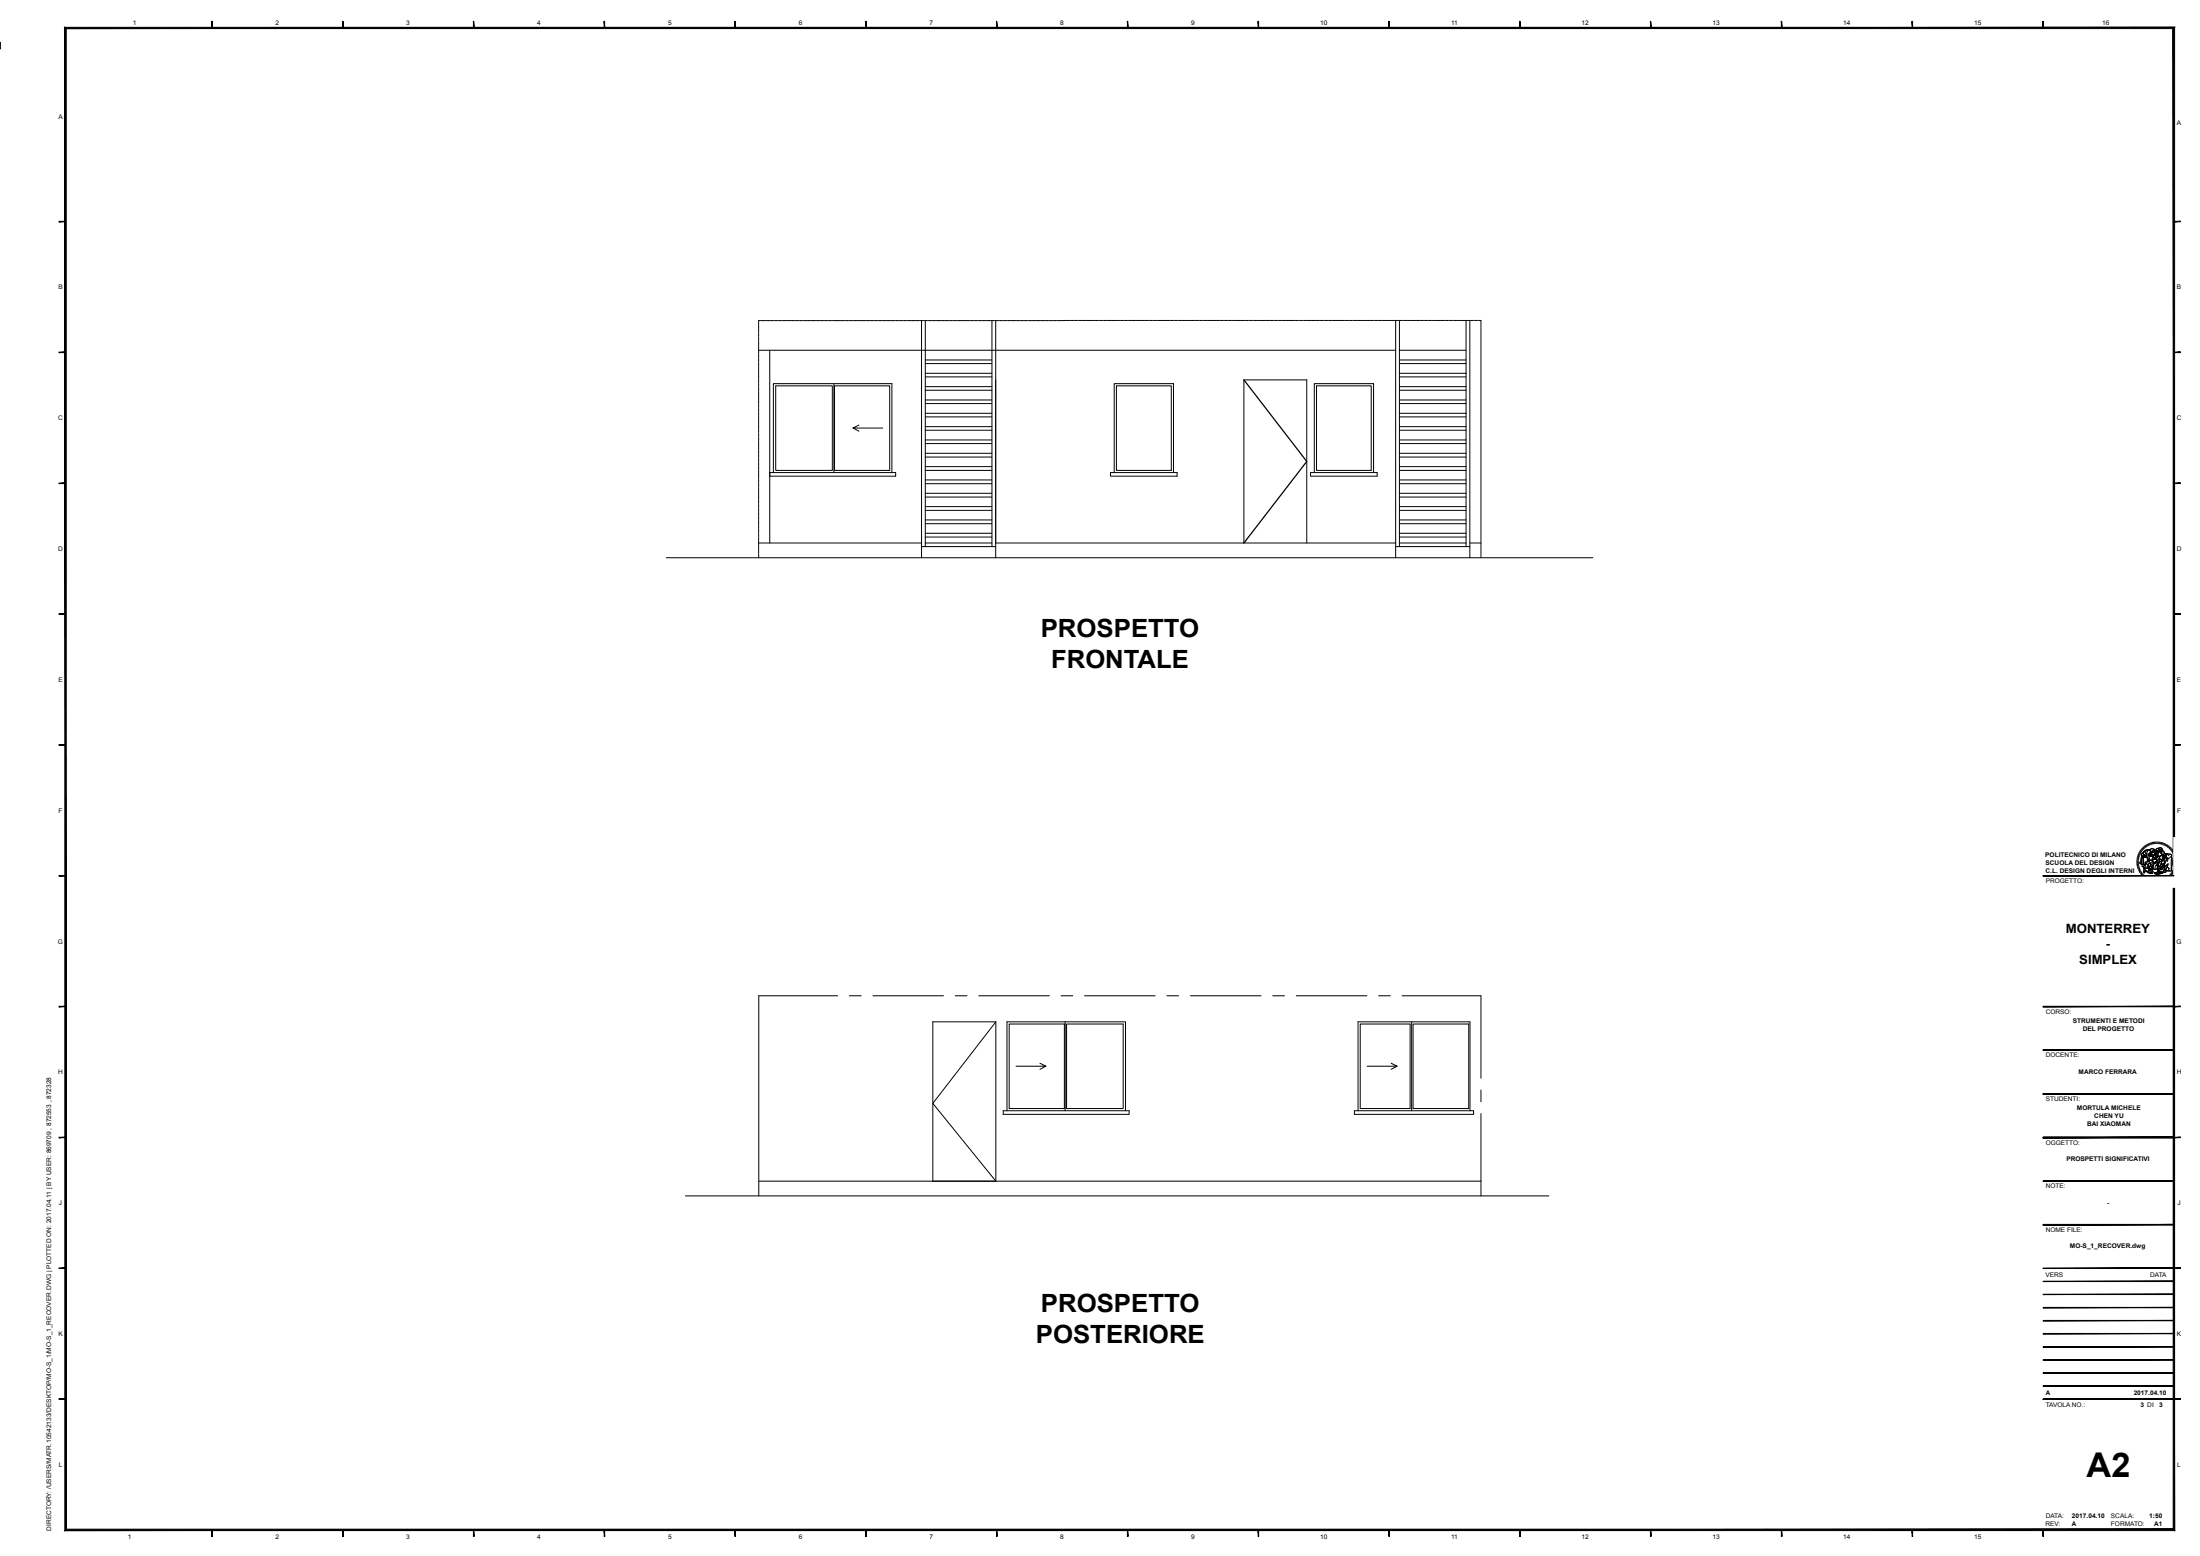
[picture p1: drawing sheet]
<svg xmlns="http://www.w3.org/2000/svg" width="594mm" height="420mm" viewBox="0 0 594 420" stroke-linecap="round" stroke-linejoin="round" font-family="sans-serif">
<g fill="none" stroke="#000" stroke-width=".27">
<path d="M204.8 87.6v.1M204.8 87.8v.7M204.8 88.7v.1M204.8 88.9v.8M204.8 89.8v.1M204.8 90.1v.7M204.8 90.9v.1M204.8 91.2v.7M204.8 92v.2M204.8 92.3v.8M204.8 93.2v.1M204.8 93.4v.8"/>
<path d="M204.8 94.3v.1M204.8 95.4v.2M204.8 95.7v.7M204.8 96.5v.2M204.8 96.8v.7M204.8 97.7v.1M204.8 97.9v.8M204.8 98.8v.1M204.8 99v.8M204.8 99.9v.1M205.4 86.5h-.6v.9M205.5 86.5h.1"/>
<path d="M205.8 86.5h.7M206.7 86.5h.1M206.9 86.5h.7M207.8 86.5h.1M207.8 94.5v52.1M208 86.5h.8M208.9 86.5h.1M209.1 86.5h.8M210 86.5h.1M210.2 86.5h.8M211.1 86.5h.2M211.4 86.5h.8"/>
<path d="M212.3 86.5h.1M212.5 86.5h.8M213.4 86.5h.1M213.6 86.5h.8M214.5 86.5h.2M214.8 86.5h.7M215.6 86.5h.2M215.9 86.5h.7M216.8 86.5h.1M217 86.5h.8M217.9 86.5h.1M218.1 86.5h.8"/>
<path d="M219 86.5h.1M219.3 86.5h.7M220.2 86.5h.1M220.4 86.5h.7M221.3 86.5h.1M221.5 86.5h.8M222.4 86.5h.1M222.7 86.5h.7M223.5 86.5h.1M223.8 86.5h.7M224.6 86.5h.2M224.9 86.5h.8"/>
<path d="M225.8 86.5h.1M226 86.5h.8M226.9 86.5h.1M227.1 86.5h.8M228 86.5h.2M228.3 86.5h.7M229.1 86.5h.2M229.4 86.5h.7M230.3 86.5h.1M230.5 86.5h.8M231.4 86.5h.1M231.6 86.5h.8"/>
<path d="M232.5 86.5h.1M232.8 86.5h.7M233.7 86.5h.1M233.9 86.5h.7M234.8 86.5h.1M235 86.5h.8M235.9 86.5h.1M236.2 86.5h.7M237 86.5h.1M237.3 86.5h.7M238.1 86.5h.2M238.4 86.5h.8"/>
<path d="M239.3 86.5h.1M239.5 86.5h.8M240.4 86.5h.1M240.6 86.5h.8M241.5 86.5h.2M241.8 86.5h.7M242.6 86.5h.2M242.9 86.5h.7M243.8 86.5h.1M244 86.5h.8M244.9 86.5h.1M245.1 86.5h.8"/>
<path d="M246 86.5h.1M246.3 86.5h.7M247.2 86.5h.1M247.4 86.5h.7M248.3 86.5h.1M248.5 86.5h.8M248.8 86.5v64M249.4 86.5h.1M249.7 86.5h.7M249.8 97.2h18M249.8 98.1h18M249.8 86.5v61"/>
<path d="M250.5 86.5h.1M250.8 86.5h.7M251.7 86.5h.1M251.9 86.5h.7M252.8 86.5h.1M253 86.5h.8M253.9 86.5h.1M254.1 86.5h.8M255 86.5h.2M255.2 86.5h.8M256.1 86.5h.2M256.4 86.5h.8"/>
<path d="M257.3 86.5h.1M257.5 86.5h.8M258.4 86.5h.1M258.6 86.5h.8M259.5 86.5h.2M259.8 86.5h.7M260.6 86.5h.2M260.9 86.5h.7M261.8 86.5h.1M262 86.5h.8M262.9 86.5h.1M263.2 86.5h.7"/>
<path d="M264 86.5h.1M264.3 86.5h.7M265.2 86.5h.1M265.4 86.5h.7M266.3 86.5h.1M266.5 86.5h.8M267.4 86.5h.1M267.7 86.5h.7M267.8 86.5v61M268.5 86.5h.1M268.8 86.5h.7M268.8 86.5v64"/>
<path d="M269.6 86.5h.2M269.9 86.5h.8M270.8 86.5h.1M271 86.5h.8M271.9 86.5h.1M272.1 86.5h.8M273 86.5h.2M273.3 86.5h.7M274.1 86.5h.2M274.4 86.5h.7M275.3 86.5h.1M275.5 86.5h.8"/>
<path d="M276.4 86.5h.1M276.6 86.5h.8M277.5 86.5h.1M277.8 86.5h.7M278.7 86.5h.1M278.9 86.5h.7M279.8 86.5h.1M280 86.5h.8M280.9 86.5h.1M281.2 86.5h.7M282 86.5h.1M282.3 86.5h.7"/>
<path d="M283.1 86.5h.2M283.4 86.5h.8M284.3 86.5h.1M284.5 86.5h.8M285.4 86.5h.1M285.6 86.5h.8M286.5 86.5h.2M287.5 86.5h-.7M287.6 86.5h.2M287.9 86.5h.7M288.8 86.5h.1M289 86.5h.8"/>
<path d="M289.9 86.5h.1M290.1 86.5h.8M291 86.5h.1M291.3 86.5h.7M292.2 86.5h.1M292.4 86.5h.7M293.3 86.5h.1M293.5 86.5h.8M294.4 86.5h.1M294.7 86.5h.7M295.5 86.5h.1M295.8 86.5h.7"/>
<path d="M296.7 86.5h.1M296.9 86.5h.8M297.8 86.5h.1M298 86.5h.8M298.9 86.5h.1M299.1 86.5h.8M300 86.5h.2M300.3 86.5h.7M301.1 86.5h.2M301.4 86.5h.8M302.3 86.5h.1M302.5 86.5h.8"/>
<path d="M303.4 86.5h.1M303.6 86.5h.8M304.5 86.5h.2M304.8 86.5h.7M305.7 86.5h.1M305.9 86.5h.7M306.8 86.5h.1M307 86.5h.8M307.9 86.5h.1M308.2 86.5h.7M309 86.5h.1M309.3 86.5h.7"/>
<path d="M310.2 86.5h.1M310.4 86.5h.7M311.3 86.5h.1M311.5 86.5h.8M312.4 86.5h.1M312.7 86.5h.7M313.5 86.5h.2M313.8 86.5h.7M314.6 86.5h.2M314.9 86.5h.8M315.8 86.5h.1M316 86.5h.8"/>
<path d="M316.9 86.5h.1M317.1 86.5h.8M318 86.5h.2M318.3 86.5h.7M319.1 86.5h.2M319.4 86.5h.7M320.3 86.5h.1M320.5 86.5h.8M321.4 86.5h.1M321.7 86.5h.7M322.5 86.5h.1M322.8 86.5h.7"/>
<path d="M323.7 86.5h.1M323.9 86.5h.7M324.8 86.5h.1M325 86.5h.8M325.9 86.5h.1M326.2 86.5h.7M327 86.5h.1M327.3 86.5h.7M328.1 86.5h.2M328.4 86.5h.8M329.3 86.5h.1M329.5 86.5h.8"/>
<path d="M330.4 86.5h.1M330.6 86.5h.8M331.5 86.5h.2M331.8 86.5h.7M332.6 86.5h.2M332.9 86.5h.8M333.8 86.5h.1M334 86.5h.8M334.9 86.5h.1M335.1 86.5h.8M336 86.5h.1M336.3 86.5h.7"/>
<path d="M337.2 86.5h.1M337.4 86.5h.7M338.3 86.5h.1M338.5 86.5h.8M339.4 86.5h.1M339.7 86.5h.7M340.5 86.5h.1M340.8 86.5h.7M341.7 86.5h.1M341.9 86.5h.8M342.8 86.5h.1M343 86.5h.8"/>
<path d="M343.9 86.5h.1M344.1 86.5h.8M345 86.5h.2M345.3 86.5h.7M346.1 86.5h.2M346.4 86.5h.8M347.3 86.5h.1M347.5 86.5h.8M348.4 86.5h.1M348.6 86.5h.8M349.5 86.5h.2M349.8 86.5h.7"/>
<path d="M350.7 86.5h.1M350.9 86.5h.7M351.8 86.5h.1M352 86.5h.8M352.9 86.5h.1M353.2 86.5h.7M354 86.5h.1M354.3 86.5h.7M355.2 86.5h.1M355.4 86.5h.8M356.3 86.5h.1M356.5 86.5h.8"/>
<path d="M357.4 86.5h.1M357.7 86.5h.7M358.5 86.5h.2M358.8 86.5h.7M359.6 86.5h.2M359.9 86.5h.8M360.8 86.5h.1M361 86.5h.8M361.9 86.5h.1M362.1 86.5h.8M363 86.5h.2M363.3 86.5h.7"/>
<path d="M364.2 86.5h.1M364.4 86.5h.7M365.3 86.5h.1M365.5 86.5h.8M366.4 86.5h.1M366.7 86.5h.7M367.5 86.5h.1M367.8 86.5h.7M368.7 86.5h.1M368.9 86.5h.7M369.8 86.5h.1M370 86.5h.8"/>
<path d="M370.9 86.5h.1M371.2 86.5h.7M372 86.5h.2M372.3 86.5h.7M373.1 86.5h.2M373.4 86.5h.8M374.3 86.5h.1M374.5 86.5h.8M375.4 86.5h.1M375.6 86.5h.8M376.5 86.5h.2M376.8 86.5h.7"/>
<path d="M376.8 94.5h-172v.8M376.8 86.5v64M377.6 86.5h.2M377.8 94.5h18M377.8 97.2h18M377.8 98.1h18M377.8 86.5v61M377.9 86.5h.8M378.8 86.5h.1M379 86.5h.8M379.9 86.5h.1M380.2 86.5h.7"/>
<path d="M381 86.5h.1M381.3 86.5h.7M382.2 86.5h.1M382.4 86.5h.7M383.3 86.5h.1M383.5 86.5h.8M384.4 86.5h.1M384.7 86.5h.7M385.6 86.5h.1M385.8 86.5h.7M386.7 86.5h.1M386.9 86.5h.8"/>
<path d="M387.8 86.5h.1M388 86.5h.8M388.9 86.5h.1M389.1 86.5h.8M390 86.5h.2M390.3 86.5h.7M391.1 86.5h.2M391.4 86.5h.8M392.3 86.5h.1M392.5 86.5h.8M393.4 86.5h.1M393.6 86.5h.8"/>
<path d="M394.5 86.5h.2M394.8 86.5h.7M395.7 86.5h.1M395.8 86.5v61M395.9 86.5h.7M396.8 86.5h.1M396.9 86.5v64M397 86.5h.8M397.9 86.5h.1M398.2 86.5h.7M399 86.5h.1M399.3 86.5h.6v64"/>
<path d="M204.8 100.2v.7M204.8 101.1v.1M204.8 101.3v.7M204.8 102.2v.1M204.8 102.4v.8M204.8 103.3v.1M204.8 103.6v.7M204.8 104.4v.1M204.8 104.7v.7M204.8 105.5v.2M204.8 105.8v.8M204.8 106.7v.1"/>
<path d="M204.8 106.9v.8M204.8 107.8v.1M204.8 108v.8M204.8 108.9v.2M204.8 109.2v.7M204.8 110v.2M204.8 110.3v.8M204.8 111.2v.1M204.8 111.4v.8M204.8 112.3v.1M204.8 112.5v.8M204.8 113.4v.1"/>
<path d="M204.8 113.7v.7M204.8 114.6v.1M204.8 114.8v.7M204.8 115.7v.1M204.8 115.9v.8M204.8 116.8v.1M204.8 117.1v.7M204.8 117.9v.1M204.8 118.2v.7M204.8 119.1v.1M204.8 119.3v.8M209.4 104.2h15.3v22.8h-15.3z"/>
<path d="M225.1 103.6v24M225.3 104.2h14.9v22.8h-14.9zM230.3 115.5l1.6 .9M231.9 114.7l-1.6 .8h8.1M249.8 118.8h18M249.8 115.2h18M249.8 111.6h18M249.8 108h18M249.8 104.4h18M249.8 100.8h18M249.8 101.7h18M249.8 105.3h18"/>
<path d="M249.8 108.9h18M249.8 112.5h18M249.8 116.1h18M249.8 119.7h18M301.4 104.2h14.9v22.8h-14.9zM355.5 104.2h14.7v22.8h-14.7zM377.8 118.8h18M377.8 115.2h18M377.8 111.6h18M377.8 108h18M377.8 104.4h18M377.8 100.8h18"/>
<path d="M377.8 101.7h18M377.8 105.3h18M377.8 108.9h18M377.8 112.5h18M377.8 116.1h18M377.8 119.7h18M204.8 120.2v.1M204.8 120.4v.8M204.8 121.3v.1M204.8 121.5v.8M204.8 122.4v.2M204.8 122.7v.7"/>
<path d="M204.8 123.5v.2M204.8 123.8v.8M204.8 124.7v.1M204.8 124.9v.8M204.8 125.8v.1M204.8 126v.8M204.8 126.9v.2M204.8 127.2v.7M204.8 128.1v.1M204.8 128.3v.7M204.8 129.2v.1M204.8 129.4v.8"/>
<path d="M204.8 130.3v.1M204.8 130.6v.7M204.8 131.4v.1M204.8 131.7v.7M204.8 132.6v.1M204.8 132.8v.7M204.8 133.7v.1M204.8 133.9v.8M204.8 134.8v.1M204.8 135.1v.7M204.8 135.9v.2M204.8 136.2v.7"/>
<path d="M204.8 137v.2M204.8 137.3v.8M204.8 138.2v.1M204.8 138.4v.8M204.8 139.3v.1M204.8 139.5v.8M207.8 127.6h34v.9h-34zM208.8 127.6v-24h32v24M249.8 136.7h18M249.8 133.1h18M249.8 129.6h18M249.8 126h18"/>
<path d="M249.8 122.4h18M249.8 123.4h18M249.8 127h18M249.8 130.6h18M249.8 134.2h18M249.8 137.8h18M299.8 127.6h18v.9h-18zM300.8 127.6v-24h16v24M353.8 127.6h18v.9h-18zM354.9 127.6v-24h16v24M377.8 136.7h18M377.8 133.1h18"/>
<path d="M377.8 129.6h18M377.8 126h18M377.8 122.4h18M377.8 123.4h18M377.8 127h18M377.8 130.6h18M377.8 134.2h18M377.8 137.8h18M179.9 150.5h250.2M204.8 140.4v.2M204.8 140.7v.7M204.8 141.6v.1"/>
<path d="M204.8 141.8v.7M204.8 142.7v.1M204.8 142.9v.8M204.8 143.8v.1M204.8 144.1v.7M204.8 144.9v.1M204.8 145.2v.7M204.8 146.1v.1M204.8 146.3v.7M204.8 147.2v.1M204.8 147.4v.8M204.8 148.3v.1"/>
<path d="M204.8 148.6v.7M204.8 149.4v.2M204.8 149.7v.8M204.8 146.6h44M248.8 147.5h20M249.8 146.6h18M249.8 140.3h18M249.8 141.4h18M249.8 143.9h18M249.8 145h18M268.8 146.6h108M335.9 146.6v-44.1h16.9v44.1"/>
<path d="M376.8 147.5h20.1M377.8 146.6h18M377.8 140.3h18M377.8 141.4h18M377.8 143.9h18M377.8 145h18M396.9 146.6h3M576.9 232.4h.5M576.9 232.6h.5M576.9 232.1l.5 .1M577 231.6l.5 .1M577 231.9l.4 .1"/>
<path d="M577.1 231.4l.4 .1M577.1 231.2l.5 .1M577.2 230.9l.5 .2M577.3 230.6l.4 .2M577.4 230.4l.4 .2M577.4 232.8l-.5 .1M577.4 233.1h-.5M577.4 233.3l-.5 .1M577.4 233.5l-.4 .1M577.5 230.2l.4 .2M577.5 233.8l-.4 .1M577.6 234l-.5 .1"/>
<path d="M577.6 230l.4 .2M577.7 234.2l-.5 .2M577.7 234.4l-.4 .2M577.7 229.8l.4 .2M577.8 234.6l-.4 .2M577.9 229.5l.4 .3M577.9 234.8l-.4 .2M578 235l-.4 .3M578 229.3l.4 .3M578.1 235.3l-.4 .2M578.2 229.2l.3 .3M578.3 230.9l.9 .3 .4-.3v.5a1.14 1.14 0 0 1-1.4-.4z"/>
<path d="M578.3 230.9v.4M578.3 235.4l-.4 .3M578.3 228.9l.4 .4M578.4 231.3l-.5 1.8 .2 .1M578.4 235.6l-.4 .3M578.4 230.3l.3-.2 .1 .5 .8 .3-.4 .3-.9-.2-.2-.4zM578.5 231.3l.3 .1-.1 2-.6-.2zM578.5 231.4l-.2 .3-.2 1.5 .5 .2M578.5 228.8l.4 .3M578.5 235.8l-.3 .3M578.7 230.1l-.6 .5 .2 .4 .9 .2 .4-.3M578.7 236l-.4 .3"/>
<path d="M578.7 233.9l.3 .3h1M578.7 228.6l.3 .3M578.8 229.9l.3-.4 1-.1a.55 .55 0 0 0-.8 .2 .55 .55 0 0 0 .3 .8v.5a.67 .67 0 0 1-.8-.2 .67 .67 0 0 1 0-.8zM578.8 234.1l.9 .3 .3-.2 .2 .8 .2-.2 .2 .2-.1-.3 .2 .3-.1-.4 .3 .1-.6-.5a.31 .31 0 0 1 .1-.3 .31 .31 0 0 1 .4 0l.2 .4a.67 .67 0 0 1 0 1 .67 .67 0 0 1-1 0l-.8-.4zM578.8 234.1a2.54 2.54 0 0 0 1.9 1.5M578.8 231.4l.8-.1 .2 .3a.63 .63 0 0 1 .2 .7 .63 .63 0 0 1-.7 .4l-.2 .8a.68 .68 0 0 1-.3-1.1zM578.8 231.4v2M578.8 236.1l-.3 .4M578.9 228.4l.3 .4M578.9 234.6a1.97 1.97 0 0 0 2.1 .7l.2-.3a.42 .42 0 0 1 .1 .6 .42 .42 0 0 1-.6 .2l-.9-.4a.41 .41 0 0 0-.4-.3 .41 .41 0 0 0-.4 .3l-.1 .2a.54 .54 0 0 1 0-.9zM578.9 234.6v.1a.54 .54 0 0 0 0 .9l.1-.3a.56 .56 0 0 1 .9 .2l.8 .3a.42 .42 0 0 0 .6-.2 .42 .42 0 0 0-.1-.6M579 236.3l-.3 .4"/>
<path d="M579.1 233.5l-.6-.1-.2 .4 .2 .2a.52 .52 0 0 1 .6-.3 .52 .52 0 0 1 .4 .4M579.1 228.3l.3 .4M579.2 236.4l-.3 .4M579.2 232.8l.8-.3 .2 .1 .3-.3h.1a.75 .75 0 0 1 .9 .8 .75 .75 0 0 1-1 .6l.2-.2a.31 .31 0 0 0 0-.4 .31 .31 0 0 0-.4 0l-.3 .4-.5-.4-.2 .1zM579.3 229.8a.66 .66 0 0 1 .8-.4 .66 .66 0 0 1 .4 .8l-.1 .1a.68 .68 0 0 0-.2 1l.2 .7 .3 .2-.2 .1-.3 .3-.1-.5a1.92 1.92 0 0 1-.5-1.7l-.4-.3zM579.3 233.2l.2-.1a.71 .71 0 0 1 .6 .6 .71 .71 0 0 1-.4 .7l-.7-.2-.3-.3 .5-.2-.1-.2zM579.3 228.1l.3 .4M579.4 236.6l-.3 .4M579.4 233l.6 .5M579.5 233.1l-.4 .4 .1 .2M579.5 228l.3 .4M579.6 230.9a.69 .69 0 0 1-.8-.2 .69 .69 0 0 1-.1-.7 1.02 1.02 0 0 1 1-.7 1.02 1.02 0 0 1 .9 .7l-.2 .3a.68 .68 0 0 0-.2 1l.2 .7 .3 .2-.3 .1"/>
<path d="M579.6 236.7l-.3 .4M579.6 231.3h-1.2a.87 .87 0 0 0-.4 1.1l-.4 .5 .2 .2M579.7 227.9l.3 .4M579.7 236.9l-.2 .3M579.8 231.6l.1 .9M579.9 229.7a1.98 1.98 0 0 0 .1 2.3v.5l.3 .1 .1-.3M579.9 237l-.2 .4M580 227.8l.2 .4M580 232.5l-.2 .1a.39 .39 0 0 0-.5 .1 .39 .39 0 0 0 0 .4v.1M580.1 233.2l.2-.1a.31 .31 0 0 1 .4 0 .31 .31 0 0 1 0 .4l-.4 .7 .6 .5-.3-.1 .1 .4-.2-.3 .1 .3-.3-.2a1.32 1.32 0 0 1-.2-1.6zM580.1 229.4a.55 .55 0 0 0-.8 .2 .55 .55 0 0 0 .3 .8M580.2 237.1l-.3 .4"/>
<path d="M580.2 227.7l.2 .4M580.2 230.4l.8-.3-.1 .4-.8 .4zM580.3 230.7l.5-.2 .2 .2-.2 .1 .1 .4-.5-.2zM580.3 230.7l.1 .3 .5 .2M580.4 229.5l.7-.4 .5 .1 .2 .5a.44 .44 0 0 0-.8 .1l-.4-.1M580.4 237.2l-.2 .4M580.4 229.4a1.03 1.03 0 0 1 1.5 .1l-.1 .2-.4-.2-.6 .3zM580.5 227.6l.1 .4M580.6 229.7l.2 .1 .6-.3 .3 .2-.5 .5h-.7zM580.6 237.2l-.2 .5M580.7 227.5l.1 .4M580.7 232.2l.5 .2 .2 .4a.54 .54 0 0 1-.2 .8"/>
<path d="M580.8 230.8h.6l-.4 .4-.3-.2zM580.8 233.9l.2 .4a.62 .62 0 0 1 .1 .8 .62 .62 0 0 1-.6 .3M580.8 237.3l-.2 .5M580.8 230.5l.2 .2M580.9 232.8l-.5 .2M580.9 230.3l-.8 .6M580.9 227.4l.1 .5M581 230.1l-.3 .4M581 232.6l.6 .3M581 237.4l-.1 .4M581.1 230.7l.3 .1-.2 .4-.5-.2 .2-.3 .2 .1h-.1M581.1 232.9l.2 .2a.53 .53 0 0 1-.5 .8l-.2-.2"/>
<path d="M581.2 232.2a.77 .77 0 0 1 .7-.3 .77 .77 0 0 1 .6 .6l-1.1 .4zM581.2 234.2l.5 .5M581.2 232.4l-.1-.1a.75 .75 0 0 1 .7-.4 .75 .75 0 0 1 .7 .5l-1 .4M581.2 227.3l.1 .5M581.2 237.5l-.1 .4M581.3 230.1h.1M581.4 233.8v.7M581.4 231.4l-.4 .5v.4M581.4 227.3l.1 .5M581.4 229.8h.1M581.5 232.8l.4 .3 .2-.1a.54 .54 0 0 0 .1-1l-.6-.1-.6 .4 .4-.9 1 .1 .3-.3v-.2l.4 .2v1.4l-.7 .9h-.2l.4 .1-.1 .3 .2-.1-.1 .3a.68 .68 0 0 1-.9 .6l-.6-.5 .4-1.1M581.5 232.8l.7-.3a.4 .4 0 0 1-.2 .5 .4 .4 0 0 1-.5-.2z"/>
<path d="M581.5 233.4l-.5 1M581.5 237.5l-.1 .5M581.6 229.9l.7-.1 .1 .2-.4 .1zM581.6 227.3l.1 .5M581.7 230.5a.58 .58 0 0 1 .8 .1 .58 .58 0 0 1 0 .8l-.1-.2a.37 .37 0 0 0 .1-.6 .37 .37 0 0 0-.5 0 .37 .37 0 0 0 0 .5l-.1 .5a.5 .5 0 0 1-.5-.4 .5 .5 0 0 1 .2-.6zM581.7 229.7l-.5 .5h-.7M581.7 237.5l-.1 .5M581.7 235.6l1.4-.3 .9 .1-1.5 .4zM581.7 235.6l.8 .2v.3l-.8-.3zM581.9 230.5a.52 .52 0 0 1 .6 .4 .52 .52 0 0 1-.5 .6zM581.9 227.3v.4M581.9 237.5v.6"/>
<path d="M581.9 229.8l.1-.2h.4l.2 .4h-.2M582 229.6h.4l.2 .4-.7-.2zM582 233.6l-.3 1.1 .8-.2M582 233h.1M582 232.9h.1M582 232.7l.1 .1M582.1 232.8h.1M582.1 230.6h.1M582.1 230.6l-.1 .1M582.1 227.3l.1 .4M582.1 237.6v.5M582.2 233.5h.2l.2-.4 .3-.1-.2 .9h-.2l.1-.3z"/>
<path d="M582.2 231.6v.4M582.3 232.5l-.1 .4-.3 .2-.3-.2M582.3 230.5l.1 .3M582.4 237.6v.5M582.4 230.6l-.5-.2v.4a.43 .43 0 0 1 .1 .5 .43 .43 0 0 1-.4 .2l-.3-.2 .3-.5a.52 .52 0 0 1 .6-.5 .52 .52 0 0 1 .4 .6v.5l-.2-.2M582.4 227.3v.4M582.4 230.9h-.1M582.5 235.8l1.5-.4v.2l-1.5 .5zM582.5 230.7l-.1 .5-.4-.1M582.5 231.3l-.5 .2M582.5 235.8v.2M582.6 233.1h.1"/>
<path d="M582.6 233.6l-.1 .3 .2-.1M582.6 233.4v.2l.1-.2M582.6 230l.1-.1v.3l-.1 .6M582.6 237.6v.5M582.6 229.6l.1 .3M582.7 231v-.8l-.2-.4a.45 .45 0 0 1-.3-.6 .45 .45 0 0 1 .7-.2l-.1 1.1 .2-.4 .2 .2 .3-.1 .1 .5a.4 .4 0 0 1 .1 .4 .4 .4 0 0 1-.4 .3l-.2 .2M582.7 227.3l-.1 .4M582.7 231.7l-.1 1M582.7 231.2l.3 .2M582.7 234.6l.2-.1 .1 .8-.2-.4-.2 .5zM582.8 232.6l-.3 .5M582.8 237.5l.1 .5"/>
<path d="M582.9 229a.57 .57 0 0 1 .8 0 .57 .57 0 0 1 0 .8l-.2 .5 .2-.8-.2-.3-.4 .1-.3 .8zM582.9 233l-.3 .1-.2 .4h-.2l.4 .1M582.9 231.8l-.3 .6M582.9 229h-.6l-.2 .5M582.9 227.3v.5M583 229.7l.2 .2 .3-.1M583 237.5l.1 .5M583.1 231.2l.7-.3 .2 .1a.46 .46 0 0 1 .6 .3 .46 .46 0 0 1-.4 .6l-.2 .3h-.5l-.4-.4zM583.1 229.3l.4-.1 .1 .2-.1 .4-.2 .1a.32 .32 0 0 1-.3-.2 .32 .32 0 0 1 .1-.4zM583.1 232.5h.6l-1.1 2.5-.2-.6zM583.1 229.5h.1M583.1 232.6l-.7 1.8 .2 .6 .3-.5 .1 1-.2-.6-.3 .7 .1-.6"/>
<path d="M583.2 231.9l-.1 .7 .7-.2 .3-.4M583.2 227.3l-.1 .5M583.2 229.5v.1M583.2 229.8h.1M583.3 237.5l.1 .5M583.4 229.6l.2 .1M583.4 227.3l-.1 .5M583.5 233.3l.5-.1-.4 1 .2 .4-.1 .1h-.5zM583.5 229.7h.1M583.5 237.4l.1 .5M583.6 230.2l.3 .5M583.6 232h.1"/>
<path d="M583.7 227.4l-.2 .4M583.7 230.8l1.3-.4-.5 .8zM583.7 232.5l-.7 1.5-.1 .7M583.7 237.4l.2 .4M583.8 229.5l.8 .9-.6 .2a.8 .8 0 0 1-.2-1.1zM583.8 231.9l-.3 .1M583.8 229.5l.6 .7M583.8 232.1v.1M583.9 227.5l-.1 .4M584 235.4v.2l-1.5 .5-.8-.3v-.2M584 237.3l.1 .5M584 233.2l-.4 1 .2 .4-.3 .2-.3-.1 .3-1.4"/>
<path d="M584.1 227.6l-.1 .4M584.2 231.8l.2 .1-.1 1.3-.8 .1 .2-.8zM584.2 231.7l-.1 .3M584.2 231l.4 .3M584.2 237.2l.1 .5M584.2 230.1l.4 .3M584.3 233.2l-.8 .1M584.3 234.1l.1 .3M584.4 231.9v.8a2.45 2.45 0 0 0-.1 2.3M584.4 227.6l-.2 .5M584.4 237.1l.2 .4M584.5 233.9l.8-.6-.6 1.7a.25 .25 0 0 1-.1 .5 .25 .25 0 0 1-.3-.4z"/>
<path d="M584.5 231.2a.72 .72 0 0 1 .4-.7 .72 .72 0 0 1 .8 .1h.4a.8 .8 0 0 1-.7 1.2l-.8-.5M584.6 231.3l-.3 .4a.57 .57 0 0 1-.7 .5 .57 .57 0 0 1-.4-.8 .57 .57 0 0 1 .8-.3l-.2 .6a.46 .46 0 0 0 .4-.6 .46 .46 0 0 0-.7-.2l-.5 .4 .1 .2M584.6 237l.2 .5M584.6 232.4v.4M584.6 227.7l-.2 .5M584.8 236.9l.2 .4M584.8 227.8l-.2 .5M584.9 231.8l-.6 .1M584.9 234.8l.4 .3M585 236.8l.2 .4M585.1 230.4l-.8 .1-.6 .4M585.1 228l-.3 .4"/>
<path d="M585.2 230.6h.6a.37 .37 0 0 1 .4 .1 .37 .37 0 0 1 0 .5l.3 2a1.81 1.81 0 0 0-.1 1.8h-1.7l.6-1.7-1.1 .9a3.8 3.8 0 0 1 1.2-2.4l.1-.1-.6-.5zM585.2 236.7l.2 .4M585.2 231.8l-.7 1.2-.3 1.2 1-.9 .4-.1M585.2 233.9l.5 .6M585.2 230.5l-.3 .7 .3 .4 .3 .1M585.3 233.3l-.6 1.7a.27 .27 0 0 1 0 .4 .27 .27 0 0 1-.3 .1 .27 .27 0 0 1-.1-.4l.2-1.1M585.3 228.1l-.3 .4M585.4 236.5l.3 .4M585.4 231.8l-.2 .7M585.4 234.2l.1 .5 .4 .4M585.5 228.3l-.3 .4M585.5 236.4l.3 .3"/>
<path d="M585.7 228.4l-.3 .4M585.7 230.8l-.3 .2M585.7 236.2l.3 .4M585.9 228.6l-.3 .3M585.9 236.1l.3 .3M586 235.9l.4 .3M586 228.7l-.3 .4M586.2 235.7l.3 .3M586.2 231.9l.1 2.4M586.3 231.2a5.8 5.8 0 0 1 0 3.3l.1 .5h-1.7M586.3 228.9l-.4 .3M586.3 235.6l.4 .2"/>
<path d="M586.4 229.1l-.4 .3M586.4 235.3l.4 .3M586.5 229.3l-.3 .3M586.5 235.2l.5 .2M586.7 235l.4 .2M586.7 229.5l-.4 .3M586.8 234.7l.4 .3M586.8 229.7l-.3 .3M586.9 234.5l.4 .2M586.9 234.3l.5 .2M587 229.9l-.4 .3M587 234.1l.5 .1"/>
<path d="M587.1 230.1l-.4 .2M587.1 233.9l.5 .1M587.1 233.6l.5 .2M587.2 233.4l.5 .1M587.2 232.8h.5M587.2 230.3l-.4 .3M587.2 233.2l.5 .1M587.2 233h.5M587.3 230.6l-.4 .2M587.4 230.9l-.4 .1M587.5 231.1l-.5 .1M587.6 231.3l-.5 .1"/>
<path d="M587.6 231.6l-.5 .1M587.7 231.8l-.5 .1M587.7 232l-.5 .1M587.7 232.5l-.5 .1M587.7 232.3h-.5M226.2 268.8h-21.3v54M229.3 268.8h3.2M235.7 268.8h19M257.9 268.8h3.2M264.3 268.8h19M268.9 275.8v43l-17-21zM268.9 275.8h-17v43"/>
<path d="M272.5 276.4h14.9v22.8h-14.9zM286.5 268.8h3.2M287.6 275.8v24M288 276.4h15.3v22.8h-15.3zM292.8 268.8h19.1M315.1 268.8h3.1M321.4 268.8h19.1M343.6 268.8h3.2M350 268.8h19M367.3 276.4h13.4v22.8h-13.4zM372.2 268.8h3.2M378.6 268.8h21.3v22.3"/>
<path d="M381.1 275.8v24M381.5 276.4h15.1v22.8h-15.1zM270.9 299.8h34v1h-34zM271.9 299.8v-24h32v24M280.8 287l1.6 .8h-8.1M282.4 287.8l-1.6 .8M365.7 299.8h32.2v1h-32.2zM366.7 299.8v-24h30.2v24M375.6 287l1.6 .8h-8.1M377.2 287.8l-1.6 .8M399.9 294.2v3.2M204.9 318.8h195"/>
<path d="M399.9 300.6v22.2M185.1 322.8h233.1"/>
</g>
<path d="M335.9 102.5l16.9 22.1-16.9 22" fill="none" stroke="#000" stroke-width=".34"/>
<g fill="#000" stroke="#000" stroke-width=".27">
<path d="M.1 11.4v1.8zM.1 11.4v1.8z"/>
<path d="M17.5 7.4l.4 405.4v-405.1zM17.5 7.4l.4 405.4-.4 .3z"/>
<path d="M57.2 5.8l.1 1.7zM57.2 5.8l.1 1.7z"/>
<path d="M92.5 5.8l.1 1.7zM92.5 5.8l.1 1.7z"/>
<path d="M127.8 5.8l.2 1.7zM127.8 5.8l.2 1.7z"/>
<path d="M163.1 5.8l.2 1.7zM163.1 5.8l.2 1.7z"/>
<path d="M198.4 5.8l.2 1.7zM198.4 5.8l.2 1.7z"/>
<path d="M233.7 5.8l.2 1.7zM233.7 5.8l.2 1.7z"/>
<path d="M269 5.8l.2 1.7zM269 5.8l.2 1.7z"/>
<path d="M304.4 5.8l.1 1.7zM304.4 5.8l.1 1.7z"/>
<path d="M339.7 5.8l.1 1.7zM339.7 5.8l.1 1.7z"/>
<path d="M375 5.8l.1 1.7zM375 5.8l.1 1.7z"/>
<path d="M410.3 5.8l.1 1.7zM410.3 5.8l.1 1.7z"/>
<path d="M445.6 5.8l.1 1.7zM445.6 5.8l.1 1.7z"/>
<path d="M481 5.8l.1 1.7zM481 5.8l.1 1.7z"/>
<path d="M516.3 5.8l.1 1.7zM516.3 5.8l.1 1.7z"/>
<path d="M551.6 5.8l.1 1.7zM551.6 5.8l.1 1.7z"/>
<path d="M17.9 7.7h568.9l.3-.3zM17.5 7.4h569.6l-569.2 .3z"/>
<path d="M15.9 59.9l1.8-.2zM15.9 59.7h1.8z"/>
<path d="M587 59.9l1.7-.2zM587 59.7h1.7z"/>
<path d="M15.9 95.2l1.8-.2zM15.9 95h1.8z"/>
<path d="M587 95.2l1.7-.2zM587 95h1.7z"/>
<path d="M15.9 130.5l1.8-.1zM15.9 130.4h1.8z"/>
<path d="M587 130.5l1.7-.1zM587 130.4h1.7z"/>
<path d="M15.9 165.8l1.8-.1zM15.9 165.7h1.8z"/>
<path d="M587 165.8l1.7-.1zM587 165.7h1.7z"/>
<path d="M15.9 201.1l1.8-.1zM15.9 201h1.8z"/>
<path d="M587 201.1l1.7-.1zM587 201h1.7z"/>
<path d="M15.9 236.4l1.8-.1zM15.9 236.3h1.8z"/>
<path d="M551.6 236.4l35.4-.1zM551.6 236.3h35.4z"/>
<path d="M587 236.4l1.7-.1zM587 236.3h1.7z"/>
<path d="M15.9 271.7l1.8-.1zM15.9 271.6h1.8z"/>
<path d="M551.6 271.7l35.4-.1zM551.6 271.6h35.4z"/>
<path d="M587 271.7l1.7-.1zM587 271.6h1.7z"/>
<path d="M551.6 295.2h35.4zM551.6 295.3l35.4-.1z"/>
<path d="M551.6 283.5l35.4-.1zM551.6 283.4h35.4z"/>
<path d="M551.6 295.3l35.4-.1zM551.6 295.2h35.4z"/>
<path d="M15.9 307.1l1.8-.1zM15.9 307h1.8z"/>
<path d="M551.6 307h35.4zM551.6 307.1l35.4-.1z"/>
<path d="M551.6 307h35.4zM551.6 307.1l35.4-.1z"/>
<path d="M551.6 318.7h35.4zM551.6 318.9l35.4-.2z"/>
<path d="M551.6 307h35.4zM551.6 307.1l35.4-.1z"/>
<path d="M551.6 307h35.4zM551.6 307.1l35.4-.1z"/>
<path d="M587 307.1l1.7-.1zM587 307h1.7z"/>
<path d="M551.6 330.5h35.4zM551.6 330.6l35.4-.1z"/>
<path d="M551.6 330.5h35.4zM551.6 330.6l35.4-.1z"/>
<path d="M15.9 342.4l1.8-.1zM15.9 342.3h1.8z"/>
<path d="M551.6 359.9h35.4zM551.6 360l35.4-.1z"/>
<path d="M551.6 356.4h35.4zM551.6 356.5l35.4-.1z"/>
<path d="M551.6 352.9h35.4zM551.6 353l35.4-.1z"/>
<path d="M551.6 349.3h35.4zM551.6 349.4l35.4-.1z"/>
<path d="M551.6 345.8h35.4zM551.6 345.9l35.4-.1z"/>
<path d="M551.6 342.3h35.4zM551.6 342.4l35.4-.1z"/>
<path d="M587 342.4l1.7-.1zM587 342.3h1.7z"/>
<path d="M587 342.4l1.7-.1zM587 342.3h1.7z"/>
<path d="M15.9 377.7l1.8-.1zM15.9 377.6h1.8z"/>
<path d="M551.6 377.6h35.4zM551.6 377.7l35.4-.1z"/>
<path d="M551.6 377.6h35.4zM551.6 377.7l35.4-.1z"/>
<path d="M551.6 374.1h35.4zM551.6 374.2l35.4-.1z"/>
<path d="M551.6 370.6h35.4zM551.6 370.6h35.4z"/>
<path d="M551.6 367h35.4zM551.6 367.1l35.4-.1z"/>
<path d="M551.6 363.5h35.4zM551.6 363.6l35.4-.1z"/>
<path d="M587 377.7l1.7-.1zM587 377.6h1.7z"/>
<path d="M587 377.7l1.7-.1zM587 377.6h1.7z"/>
<path d="M587 377.7l1.7-.1zM587 377.6h1.7z"/>
<path d="M587 377.7l1.7-.1zM587 377.6h1.7z"/>
<path d="M17.5 413.1l569.3-.3h-568.9zM17.5 413.1l569.3-.3 .3 .3z"/>
<path d="M57.2 413l.1 1.7zM57.2 413l.1 1.7z"/>
<path d="M92.5 413l.1 1.7zM92.5 413l.1 1.7z"/>
<path d="M127.8 413l.2 1.7zM127.8 413l.2 1.7z"/>
<path d="M163.1 413l.2 1.7zM163.1 413l.2 1.7z"/>
<path d="M198.4 413l.2 1.7zM198.4 413l.2 1.7z"/>
<path d="M233.7 413l.2 1.7zM233.7 413l.2 1.7z"/>
<path d="M269 413l.2 1.7zM269 413l.2 1.7z"/>
<path d="M304.4 413l.1 1.7zM304.4 413l.1 1.7z"/>
<path d="M339.7 413l.1 1.7zM339.7 413l.1 1.7z"/>
<path d="M375 413l.1 1.7zM375 413l.1 1.7z"/>
<path d="M410.3 413l.1 1.7zM410.3 413l.1 1.7z"/>
<path d="M445.6 413l.1 1.7zM445.6 413l.1 1.7z"/>
<path d="M481 413l.1 1.7zM481 413l.1 1.7z"/>
<path d="M506.1 412.9h42.3zM506.1 413l42.3-.1z"/>
<path d="M516.3 413l.1 1.7zM516.3 413l.1 1.7z"/>
<path d="M551.6 413l.1 1.7zM551.6 413l.1 1.7z"/>
<path d="M586.8 7.7v405.1l.3 .3zM586.8 7.7l.3-.3v405.7z"/>
</g>
<g fill="#fff" stroke="#fff" stroke-width=".27">
<path d="M569.3 236.4l21.7 3h-21.7z"/>
<path d="M569.3 236.4h17.7l4 3z"/>
<path d="M587 226.1h4l-4 10.3z"/>
<path d="M591 226.1v13.3l-4-3z"/>
</g>
<path d="M569.3 236.4h17.7v-10.3h4v13.3h-21.7z" fill="none" stroke="#fff" stroke-width=".27"/>
<text font-size="9.2" x="563.4" y="398.7">A2</text>
<g font-size="6.8">
<text x="281" y="171.9">PROSPETTO</text>
<text x="283.8" y="180.3">FRONTALE</text>
<text x="281" y="354.1">PROSPETTO</text>
<text x="279.7" y="362.5">POSTERIORE</text>
</g>
<g font-size="3.5">
<text x="557.8" y="251.7">MONTERREY</text>
<text x="568.6" y="256">-</text>
<text x="561.4" y="260.2">SIMPLEX</text>
</g>
<g font-size="1.7">
<text x="35.8" y="6.7">1</text>
<text x="74.4" y="6.7">2</text>
<text x="109.7" y="6.7">3</text>
<text x="145.1" y="6.7">4</text>
<text x="180.4" y="6.7">5</text>
<text x="215.7" y="6.7">6</text>
<text x="251" y="6.7">7</text>
<text x="286.3" y="6.7">8</text>
<text x="321.6" y="6.7">9</text>
<text x="356.4" y="6.7">10</text>
<text x="391.8" y="6.7">11</text>
<text x="427" y="6.7">12</text>
<text x="462.4" y="6.7">13</text>
<text x="497.7" y="6.7">14</text>
<text x="533" y="6.7">15</text>
<text x="567.5" y="6.7">16</text>
<text x="15.8" y="32.2">A</text>
<text x="587.8" y="33.8">A</text>
<text x="15.8" y="78.1">B</text>
<text x="587.8" y="78.1">B</text>
<text x="15.7" y="113.4">C</text>
<text x="587.7" y="113.4">C</text>
<text x="15.7" y="148.7">D</text>
<text x="587.7" y="148.7">D</text>
<text x="15.8" y="184">E</text>
<text x="587.8" y="184">E</text>
<text x="15.8" y="219.4">F</text>
<text x="587.8" y="219.4">F</text>
<text x="552.2" y="231.4">POLITECNICO DI MILANO</text>
<text x="552.3" y="233.6">SCUOLA DEL DESIGN</text>
<text x="552.3" y="235.7">C.L. DESIGN DEGLI INTERNI</text>
<text x="552.3" y="238.3">PROGETTO:</text>
<text x="15.6" y="254.7">G</text>
<text x="587.7" y="254.7">G</text>
<text x="552.3" y="273.7">CORSO:</text>
<text x="559.6" y="276.1">STRUMENTI E METODI</text>
<text x="562.3" y="278.2">DEL PROGETTO</text>
<text x="552.3" y="285.4">DOCENTE:</text>
<text x="15.7" y="290">H</text>
<text x="561.2" y="290">MARCO FERRARA</text>
<text x="587.7" y="290">H</text>
<text x="552.3" y="297.2">STUDENTI:</text>
<text x="560.8" y="299.6">MORTULA MICHELE</text>
<text x="563.5" y="303.9">BAI XIAOMAN</text>
<text x="565.5" y="301.7">CHEN YU</text>
<text x="552.3" y="309">OGGETTO:</text>
<text x="557.9" y="313.4">PROSPETTI SIGNIFICATIVI</text>
<text x="552.3" y="320.8">NOTE:</text>
<text x="15.9" y="325.3">J</text>
<text x="568.9" y="325.3">-</text>
<text x="587.9" y="325.3">J</text>
<text x="552.3" y="332.5">NOME FILE:</text>
<text x="558.9" y="336.9">MO-S_1_RECOVER.dwg</text>
<text x="552.3" y="344.7">VERS</text>
<text x="580.5" y="344.7">DATA</text>
<text x="15.8" y="360.6">K</text>
<text x="587.8" y="360.6">K</text>
<text x="552.3" y="376.5">A</text>
<text x="576.1" y="376.5">2017.04.10</text>
<text x="552.3" y="379.7">TAVOLA NO.:</text>
<text x="577.9" y="379.7">3 DI</text>
<text x="583" y="379.7">3</text>
<text x="15.9" y="396">L</text>
<text x="587.9" y="396">L</text>
<text x="13.8" y="413.1" transform="rotate(-90 13.8 413.1)">DIRECTORY: /USERS/MATR.10542133/DESKTOP/MO-S_1/MO-S_1_RECOVER.DWG | PLOTTED ON: 2017.04.11 | BY USER: 869709 , 872553 , 872328</text>
<text x="552.3" y="411.8">REV:</text>
<text x="552.3" y="409.8">DATA:</text>
<text x="559.4" y="411.8">A</text>
<text x="559.4" y="409.7">2017.04.10</text>
<text x="570" y="409.7">SCALA:</text>
<text x="570" y="411.8">FORMATO:</text>
<text x="580.3" y="409.7">1:50</text>
<text x="581.6" y="411.8">A1</text>
<text x="34.5" y="415.3">1</text>
<text x="74.4" y="415.3">2</text>
<text x="109.7" y="415.3">3</text>
<text x="145.1" y="415.3">4</text>
<text x="180.4" y="415.3">5</text>
<text x="215.7" y="415.3">6</text>
<text x="251" y="415.3">7</text>
<text x="286.3" y="415.3">8</text>
<text x="321.6" y="415.3">9</text>
<text x="356.4" y="415.3">10</text>
<text x="391.8" y="415.3">11</text>
<text x="427" y="415.3">12</text>
<text x="462.4" y="415.3">13</text>
<text x="497.7" y="415.3">14</text>
<text x="533" y="415.3">15</text>
</g>
</svg>
